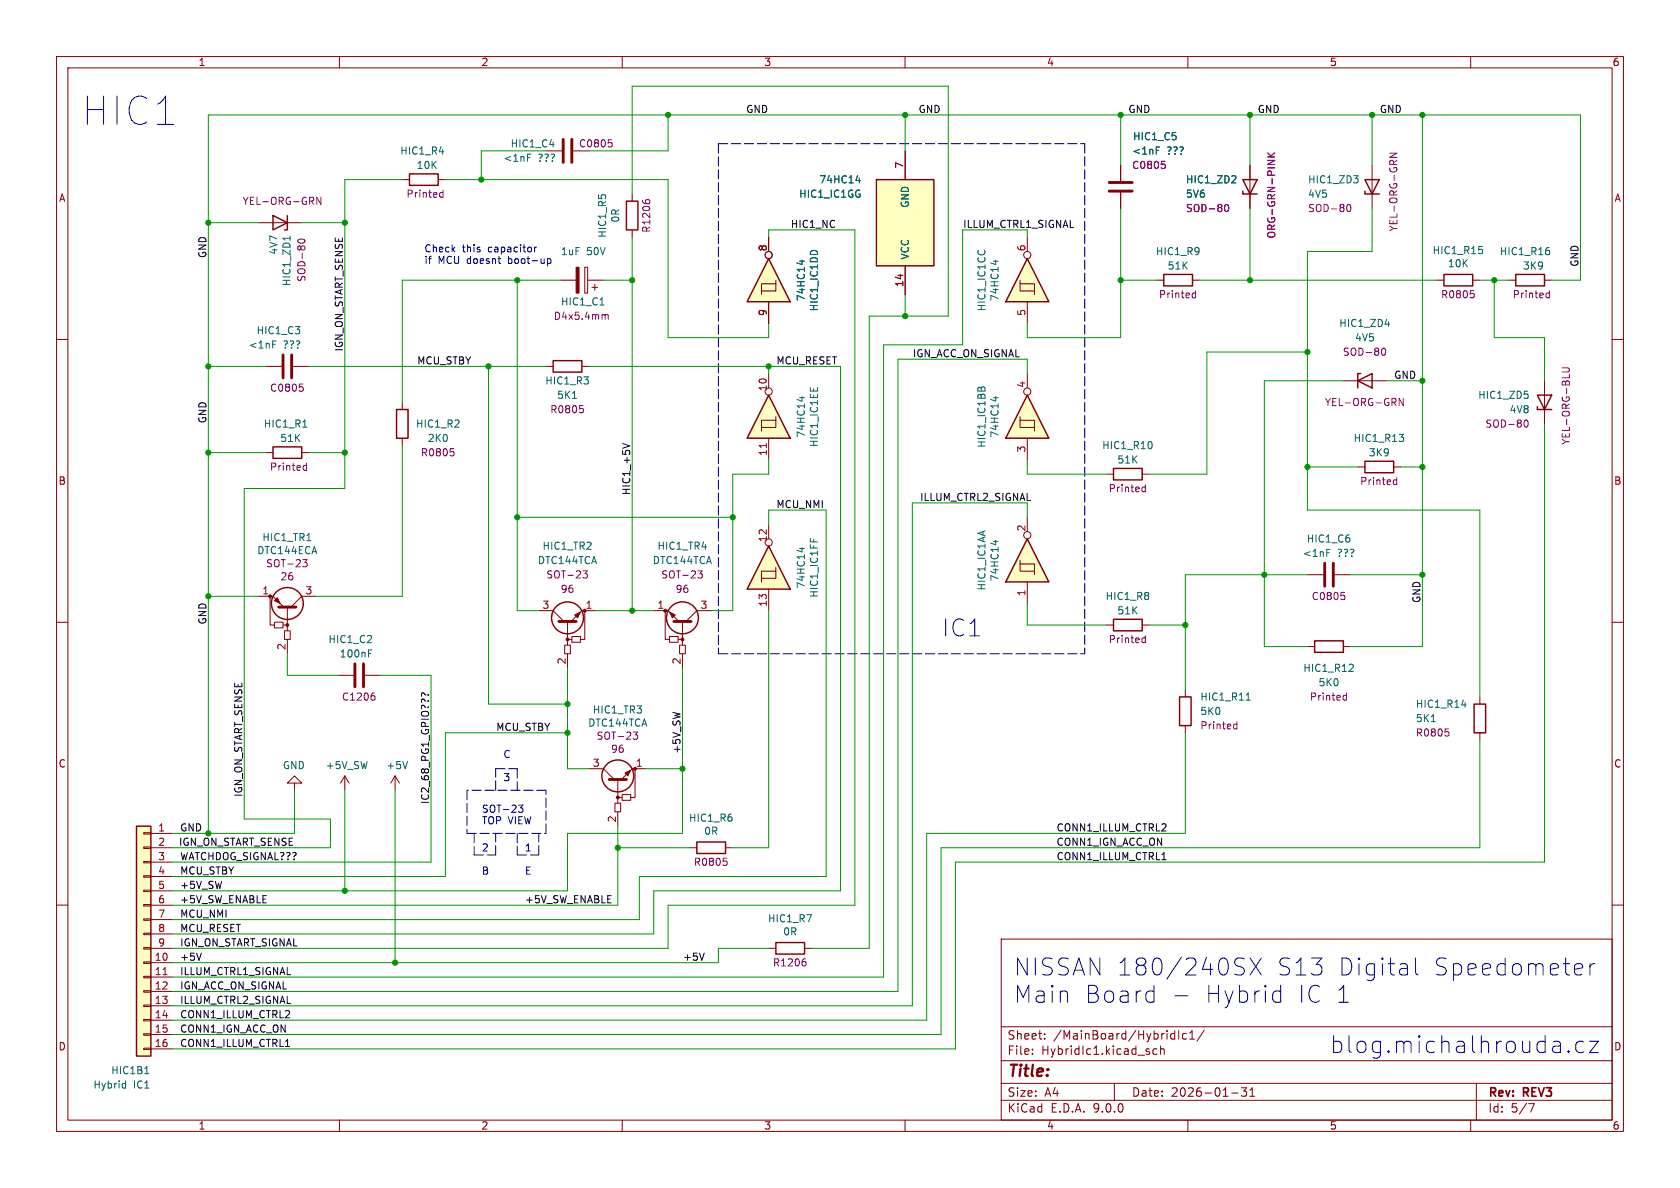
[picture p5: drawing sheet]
<svg xmlns="http://www.w3.org/2000/svg" width="297mm" height="210mm" viewBox="0 0 297 210" stroke-linecap="round" stroke-linejoin="round" font-family="sans-serif">
<g fill="none" stroke="#840000" stroke-width=".18">
<path d="M10 10h277v190h-277zM12 12h273v186h-273zM60 10v2M110 10v2M160 10v2M210 10v2M260 10v2M221 29.2v7.6M10 60h2M47 64.8h2.8M51.8 64.8h2.8M71.1 71.1v1.3"/>
<path d="M71.1 77.5v1.2M285 60h2M10 110h2M285 110h2M10 160h2M177 166h108v32h-108zM285 160h2M60 198v2M110 198v2M160 198v2M177 194.5h108M177 191.5h108"/>
<path d="M177 187.5h108M177 181.5h108M182.5 186.3v.1M182.5 185.5v.1M184.7 183.6v.1M184.7 182.8v.1M197 191.5v3M204.5 185.5l-.4-.1-.3 .3v.4l.2 .2h.5M205.2 185.5l.2-.1 .3 .1 .1 .9M205.2 184.9v1.5M207.5 182.7l.2 .1M207.7 182.2v1.5"/>
<path d="M207.7 183.6l-.2 .1M208.4 182.2v1.5M209.7 182.8l-.4-.1-.3 .3v.4l.2 .2h.5M210 198v2M210.3 183.7h.9M210.3 182.6l.4-.4v1.5M212.9 182.1l-1.3 2M217.7 193.2h1.2M219.5 192.3h.9l-.5 .6 .4 .1v.7l-.2 .1h-.4l-.2-.1M221 193.8h.8M221 192.7l.4-.4v1.5M260 198v2"/>
<path d="M261 191.5v6.5M270.2 195.1h1l-.6 1.5"/>
</g>
<path d="M50 62.7v4.1M51.6 62.7v4.1" fill="none" stroke="#840000" stroke-width=".51"/>
<path d="M217.7 32.3h.8M218.4 31.2v.4M48.2 60.9h.4M48.2 60.3h.6" fill="none" stroke="#006464" stroke-width=".18"/>
<path d="M216.5 36.6l.1-.3 .2-.2a.68 .68 0 0 1 .4 .7 .68 .68 0 0 1-.4 .6l-.2-.1-.1-.4M224.1 28.4h1.3l-1.3 .7M224.1 27.7h1.3M224.1 27l.7 .7M225.4 27l-.8 .6M52.9 67.9h.7M53.4 68.4l.2 .2v.3l-.2 .3M79.6 79.3h.6M80 79.8l.3 .2v.3l-.3 .3" fill="none" stroke="#840084" stroke-width=".18"/>
<path d="M219.7 33.8v.5h2.5M219.7 31.8h2.5l-1.2 2.5zM70.1 72.4h2v5.1h-2z" fill="none" stroke="#840000" stroke-width=".25"/>
<path d="M135.9 96.5l3.8 7.6h-7.6z" fill="#ffffc2"/>
<path d="M110.7 35.6h2.1v5h-2.1zM135.9 96.5l3.8 7.6h-7.6zM196.8 82.8h5.1v2h-5.1zM137.2 166.6h5v2.1h-5z" fill="none" stroke="#840000" stroke-width=".25"/>
<g fill="none" stroke="#840000" stroke-width=".18">
<path d="M111.8 34.3v1.3M198.1 29.2v2.8M198.1 34v2.8M111.8 40.6v1.3M135.9 92.7v2.6M195.6 83.8h1.2M201.9 83.8h1.3M135.9 104.1v3.9M137.2 100.3v.7h-2.6v1.9M137.2 101v1.2h-2.6M52.1 138.4h1.2l-1.2-1.2-1.3 1.2h1.3v1.3M61 137.2l-.8 1.2"/>
<path d="M61 137.2l.7 1.2M61 137.2v2.5M69.8 137.2l-.7 1.2M69.8 137.2l.8 1.2M69.8 137.2v2.5M135.9 167.6h1.3M142.2 167.6h1.3"/>
<circle cx="135.9" cy="95.9" r=".63"/>
</g>
<path d="M204.4 26.6h.4M204.4 26h.6M203.5 78.1l.2 .4-.2 .8M141.4 97h.8M141.8 96.8v.8M143.3 95.2v.6M72 134.6l-.4 1.3" fill="none" stroke="#006464" stroke-width=".18"/>
<path d="M113.6 35.4v.3M114.1 35.5l.2-.2h.3l.3 .2M205.3 28.5h.7M205.8 29l.2 .2v.3l-.2 .3M202 86.9h.5M202 86.2h.5M202.5 85.7v1.2M142.1 169.5h.3M142.3 170l.2 .2v.3l-.2 .3" fill="none" stroke="#840084" stroke-width=".18"/>
<path d="M196.1 32.3h4.1M196.1 33.8h4.1" fill="none" stroke="#840000" stroke-width=".51"/>
<path d="M181.6 45.7l3.8 7.6h-7.6z" fill="#ffffc2"/>
<path d="M181.6 45.7l3.8 7.6h-7.6z" fill="none" stroke="#840000" stroke-width=".25"/>
<g fill="none" stroke="#840000" stroke-width=".18">
<path d="M180.3 49.5v.7h2.6v1.9M180.3 50.2v1.2h2.6M181.6 41.9v2.6M181.6 53.3v3.9"/>
<circle cx="181.6" cy="45.1" r=".63"/>
</g>
<path d="M173 44.3h-.1M174 44.3h.1M175.6 46.2h.8M176 46v.8" fill="none" stroke="#006464" stroke-width=".18"/>
<path d="M181.6 95.3l3.8 7.6h-7.6z" fill="#ffffc2"/>
<path d="M72.4 30.7h5.1v2.1h-5.1zM48.3 79h5v2h-5zM181.6 95.3l3.8 7.6h-7.6zM208.5 123.2h2.1v5.1h-2.1z" fill="none" stroke="#840000" stroke-width=".25"/>
<g fill="none" stroke="#840000" stroke-width=".18">
<path d="M71.1 31.8h1.3M77.5 31.8h1.2M96.5 26.7h2.8M101.3 26.7h2.8M47 80h1.3M53.3 80h1.3M180.3 99.1v.6h2.6v1.9M180.3 99.7v1.3h2.6M181.6 91.4v2.6M181.6 102.9v3.8M209.5 121.9v1.3M209.5 128.3v1.2"/>
<circle cx="181.6" cy="94.6" r=".63"/>
</g>
<path d="M93.2 27.9h.5M93.2 27.2h.6M53.5 75.5h.8M175.6 95.7h.8M176 95.5v.8M220.3 123.8h.7M220.5 122.7l.2-.2v1.3" fill="none" stroke="#006464" stroke-width=".18"/>
<path d="M77.8 34.8h.5M77.8 34.1h.5M78.3 33.6v1.3M107.6 24.7h.6M108 25.2l.2 .2v.3l-.2 .3M53.7 83.1h.5M53.7 82.3h.5M54.2 81.9v1.2M218.2 128.8h.5M218.2 128.1h.5M218.7 127.6v1.2" fill="none" stroke="#840084" stroke-width=".18"/>
<path d="M99.6 24.6v4.1M101.1 24.6v4.1" fill="none" stroke="#840000" stroke-width=".51"/>
<path d="M24.1 146.1h2.6v40.6h-2.6z" fill="#ffffc2"/>
<path d="M24.1 146.1h2.6v40.6h-2.6z" fill="none" stroke="#840000" stroke-width=".25"/>
<g fill="none" stroke="#840000" stroke-width=".18">
<path d="M25.4 147.2h1.3v.2h-1.3zM25.4 149.7h1.3v.3h-1.3zM25.4 152.3h1.3v.2h-1.3zM25.4 154.8h1.3v.3h-1.3zM25.4 157.4h1.3v.2h-1.3zM25.4 159.9h1.3v.2h-1.3zM26.7 147.3h3.8M26.7 149.9h3.8M26.7 152.4h3.8M26.7 154.9h3.8M26.7 157.5h3.8M25.4 162.4h1.3v.3h-1.3z"/>
<path d="M25.4 165h1.3v.2h-1.3zM25.4 167.5h1.3v.3h-1.3zM25.4 170.1h1.3v.2h-1.3zM25.4 172.6h1.3v.2h-1.3zM25.4 175.1h1.3v.3h-1.3zM25.4 177.7h1.3v.2h-1.3zM26.7 160h3.8M26.7 162.6h3.8M26.7 165.1h3.8M26.7 167.6h3.8M26.7 170.2h3.8M26.7 172.7h3.8"/>
<path d="M26.7 175.3h3.8M26.7 177.8h3.8M25.4 180.2h1.3v.3h-1.3zM25.4 182.8h1.3v.2h-1.3zM25.4 185.3h1.3v.2h-1.3zM26.7 180.3h3.8M26.7 182.9h3.8M26.7 185.4h3.8"/>
</g>
<path d="M28.8 172.3h.7" fill="none" stroke="#a90000" stroke-width=".18"/>
<path d="M21.8 191.5l.4 .1M22.2 191.1v1.2M22.2 192.3h-.4M25.6 189.8h.7" fill="none" stroke="#006464" stroke-width=".18"/>
<path d="M154.9 31.8h10.2v15.2h-10.2z" fill="#ffffc2"/>
<g fill="none" stroke="#840000" stroke-width=".25">
<path d="M154.9 31.8h10.2v15.2h-10.2zM123.2 148.8h5.1v2.1h-5.1z"/>
<circle cx="109.2" cy="137.2" r="2.82"/>
</g>
<path d="M160 26.7v5.1M160 47v5.1M104.1 135.9h2.6l1.9 1.9M109.2 137.9v4.1M112.3 135.9v5.1h-.8M114.3 135.9h-2.5l-1.9 1.9M108.7 142h1v1.5h-1zM109.2 141h.8M109.2 143.5v2.6M110 140.5h1.5v1h-1.5zM121.9 149.9h1.3M128.3 149.9h1.2" fill="none" stroke="#840000" stroke-width=".18"/>
<path d="M151.3 31.9h.8M151.9 31.5v.8" fill="none" stroke="#006464" stroke-width=".18"/>
<g fill="#840000" stroke="#840000" stroke-width=".18">
<path d="M110.5 136.7l1-.6-.5 1.1z"/>
<circle cx="109.2" cy="141" r=".25"/>
</g>
<path d="M107.7 137.8h3" fill="none" stroke="#840000" stroke-width=".51"/>
<path d="M111.9 129.4h.8l-.4 .5 .4 .1v.6l-.2 .1-.5-.1M127.9 151.7h.6M128.3 152.2l.2 .2v.3l-.2 .3" fill="none" stroke="#840084" stroke-width=".18"/>
<path d="M135.9 69.9l3.8 7.6h-7.6z" fill="#ffffc2"/>
<path d="M48.3 38.1l2.5 1.3-2.5 1.2zM50.8 38.1v2.5h-.5M135.9 69.9l3.8 7.6h-7.6z" fill="none" stroke="#840000" stroke-width=".25"/>
<g fill="none" stroke="#840000" stroke-width=".18">
<path d="M45.7 39.4h7.6M135.9 66v2.6M135.9 77.5v3.8M137.2 73.7v.6h-2.6v1.9M137.2 74.3v1.3h-2.6"/>
<circle cx="135.9" cy="69.2" r=".63"/>
</g>
<path d="M135.5 78.4v.7" fill="none" stroke="#a90000" stroke-width=".18"/>
<path d="M51.3 41.8v.7M141.4 70.3h.8M141.8 70.1v.8M143.3 68.5v.6M144.5 68.5v.6" fill="none" stroke="#006464" stroke-width=".18"/>
<path d="M56.7 34.9v1.2l-.7-1.2v1.2M53.1 43l-.3-.1-.2-.2a.68 .68 0 0 1 .7-.5 .68 .68 0 0 1 .6 .5l-.1 .2-.4 .1" fill="none" stroke="#840084" stroke-width=".18"/>
<path d="M135.9 45.7l3.8 7.6h-7.6z" fill="#ffffc2"/>
<g fill="none" stroke="#840000" stroke-width=".25">
<path d="M241.3 33.8v.5h2.5M241.3 31.8h2.5l-1.2 2.5zM135.9 45.7l3.8 7.6h-7.6zM255.3 48.5h5v2h-5zM268 48.5h5v2h-5zM97.8 63.8h5.1v2h-5.1zM240 67.3l2.6-1.3v2.6zM240.5 66h-.5v2.6M271.8 71.9v.5h2.5M271.8 69.9h2.5l-1.3 2.5zM241.3 81.5h5.1v2.1h-5.1zM196.8 109.5h5.1v2h-5.1z"/>
<path d="M232.4 113.3h5.1v2h-5.1zM260.6 124.5h2v5h-2z"/>
<circle cx="120.6" cy="109.2" r="2.82"/>
</g>
<g fill="none" stroke="#840000" stroke-width=".18">
<path d="M242.6 29.2v7.6M135.9 41.9v2.6M135.9 53.3v3.9M137.2 49.5v.7h-2.6v1.9M137.2 50.2v1.2h-2.6M254 49.5h1.3M260.3 49.5h1.3M266.7 49.5h1.3M273 49.5h1.3M96.5 64.8h1.3M102.9 64.8h1.2M237.5 67.3h7.6"/>
<path d="M273 67.3v7.6M240 82.6h1.3M246.4 82.6h1.2M115.6 108h2.5l1.9 1.9M117.6 108v5h.8M118.4 112.5h1.5v1h-1.5zM119.9 113h.7M120.1 114h1.1v1.6h-1.1zM120.6 110v4M120.6 115.6v2.5M125.7 108h-2.5l-1.9 1.9M195.6 110.5h1.2"/>
<path d="M201.9 110.5h1.3M231.1 114.3h1.3M237.5 114.3h1.3M261.6 123.2v1.3M261.6 129.5v1.3"/>
<circle cx="135.9" cy="45.1" r=".63"/>
</g>
<g fill="none" stroke="#006464" stroke-width=".18">
<path d="M239.3 31.1h.8l-.4 .4M240 31.7v.5M141.4 46.2h.8M141.8 46v.8M143.6 44.3h.6M244.9 57.3h.8M261.4 43.6h.6M261.9 44.1l.2 .2v.3l-.2 .3M273.6 43.8h.2M273.7 44.2l.3 .3v.3l-.3 .2M101.2 70.4h.7M247.3 76.8h.8l-.4 .5"/>
<path d="M248 77.3l.1 .2-.1 .5M270.1 69.8v.5M239 117.4l.2 .3v.3l-.7 .7h.7M253 127.6h.7M258.4 124.6h.8"/>
</g>
<g fill="none" stroke="#840084" stroke-width=".18">
<path d="M238.1 36.6l.1-.3 .2-.2a.68 .68 0 0 1 .4 .7 .68 .68 0 0 1-.4 .6l-.2-.1-.1-.4M245.7 27.1h1.3l-1.3 .7h1.3M260 51.4h.6M260.4 51.9l.2 .2v.3l-.2 .2M273.4 52.6h.5M273.4 51.9h.5M273.9 51.4v1.2M102.5 71.7h.6M102.9 72.2l.2 .2v.3l-.2 .3M244.2 62l.2-.3 .1-.2a.68 .68 0 0 1 .5 .7 .68 .68 0 0 1-.5 .6l-.1-.1-.2-.4M248.1 70.4v1.3l-.8-1.3v1.3M269.4 74.7l.2-.3 .1-.2a.68 .68 0 0 1 .5 .7 .68 .68 0 0 1-.5 .6l-.1-.1-.2-.4"/>
<path d="M276.2 65h1l.2 .3v.3l-.2 .1h-1M277.4 66.2v.6M246.4 85.6h.5M246.4 84.9h.5M246.9 84.4v1.3M123.4 100.9h.8l-.5 .5 .4 .1v.6l-.2 .1-.5-.1M202 113.5h.5M202 112.8h.5M202.5 112.3v1.3M237.6 123.7h.4M237.6 123h.4M238 122.5v1.3"/>
<path d="M255.5 128.8h.6M255.9 129.3l.3 .3v.3l-.3 .2"/>
</g>
<g fill="#840000" stroke="#840000" stroke-width=".18">
<path d="M118.4 108.2l1 .5-.5 .5z"/>
<circle cx="120.6" cy="113" r=".25"/>
<circle cx="117.6" cy="107.9" r=".25"/>
</g>
<path d="M119.1 109.9h3.1" fill="none" stroke="#840000" stroke-width=".51"/>
<path d="M181.6 69.9l3.8 7.6h-7.6z" fill="#ffffc2"/>
<g fill="none" stroke="#840000" stroke-width=".25">
<path d="M205.7 48.5h5.1v2h-5.1zM181.6 69.9l3.8 7.6h-7.6z"/>
<circle cx="50.8" cy="106.7" r="2.82"/>
<circle cx="100.3" cy="109.2" r="2.82"/>
</g>
<g fill="none" stroke="#840000" stroke-width=".18">
<path d="M160 26.7v5.1M198.1 29.2v2.8M198.1 34v2.8M221 29.2v2.6M221 34.3v2.5M99.1 49.5h2.8M103.4 47.2h.5v4.6h-.5zM103.9 49.5h2.8M104.6 50.8h1.1M105.2 50.3v1M135.9 41.9v2.6M135.9 53.3v3.9"/>
<path d="M160 47v5.1M204.5 49.5h1.2M210.8 49.5h1.3M180.3 73.7v.6h2.6v1.9M180.3 74.3v1.3h2.6M181.6 66v2.6M181.6 77.5v3.8M45.7 105.4h2.6l1.9 1.9M47.8 105.4v5.1h.7M48.5 110h1.5v1h-1.5zM50 110.5h.8M50.3 111.5h1v1.5h-1z"/>
<path d="M50.8 107.4v4.1M50.8 113v2.6M55.9 105.4h-2.6l-1.9 1.9M59.7 119.4h2.8M64.5 119.4h2.8M95.2 108h2.6l1.9 1.9M99.8 114h1v1.6h-1zM100.3 113h.8M100.3 110v4M100.3 115.6v2.5M101.1 112.5h1.5v1h-1.5zM103.4 108v5h-.8"/>
<path d="M105.4 108h-2.5l-1.9 1.9M231.1 101.6h2.8M236 101.6h2.8"/>
<circle cx="135.9" cy="45.1" r=".63"/>
<circle cx="181.6" cy="69.2" r=".63"/>
</g>
<g fill="none" stroke="#006464" stroke-width=".18">
<path d="M151.3 31.9h.8M151.9 31.5v.8M204.4 26.6h.4M204.4 26h.6M217.7 32.3h.8M218.4 31.2v.4M106.1 53.9h.7M141.4 46.2h.8M141.8 46v.8M143.6 44.3h.6M174.1 68.6l-.1-.1-.3-.1-.2 .3-.3-.2-.3 .2M175.6 70.3h.8"/>
<path d="M176 70.1v.8M54.2 95.6h.8M234.6 97.7h.4M234.6 97.1h.6M65.1 115.5h.5M65.1 114.9h.6"/>
</g>
<path d="M234.2 99.6v4M235.7 99.6v4M49.3 107.3h3M62.7 117.3v4.1M64.3 117.3v4.1M98.8 109.9h3.1" fill="none" stroke="#840000" stroke-width=".51"/>
<g fill="none" stroke="#840084" stroke-width=".18">
<path d="M205.3 28.5h.7M205.8 29l.2 .2v.3l-.2 .3M216.5 36.6l.1-.3 .2-.2a.68 .68 0 0 1 .4 .7 .68 .68 0 0 1-.4 .6l-.2-.1-.1-.4M224.1 28.4h1.3l-1.3 .7M224.1 27.7h1.3M224.1 27l.7 .7M225.4 27l-.8 .6M106.8 55.6l.2 .2M107 55.8v.7M107 55.8l.2-.2 .3 .1v.8M210.9 52.6h.5M210.9 51.9h.5"/>
<path d="M211.4 51.4v1.2M53.5 98.9h.8l-.4 .5 .3 .1v.6l-.1 .1-.5-.1M103.1 100.9h.7l-.4 .5 .4 .1v.6l-.2 .1-.5-.1M237.1 104.7h.6M237.5 105.2l.3 .2v.3l-.3 .3M65.9 122.5h.3M66.1 123l.2 .2v.3l-.2 .3"/>
</g>
<g fill="#840000" stroke="#840000" stroke-width=".18">
<path d="M48.5 106.2l.5-.5 .5 1z"/>
<path d="M101.9 47.2h.5v4.6h-.5z"/>
<path d="M101.6 108.7l1-.5-.5 1z"/>
<circle cx="50.8" cy="110.5" r=".25"/>
<circle cx="47.8" cy="105.4" r=".25"/>
<circle cx="100.3" cy="113" r=".25"/>
</g>
<path d="M110.1 78.4l1.2 .4-1.2 .4M75.3 122.8l-.6-.3-.2 .2 .1 .4M75.7 122.8h.1M205.4 152h.7M35.6 168.5l-.4 1.3M124.5 168.5l-.4 1.3M50.5 185h.7" fill="none" stroke="#0f0f0f" stroke-width=".18"/>
<g fill="none" stroke="#0000c2" stroke-width=".18" stroke-dasharray="1.7 .6">
<path d="M127 25.4h64.8M127 25.4v90.2M191.8 25.4v90.2M127 115.6h64.8M82.5 139.7v7.6M87.6 139.7v-3.8M87.6 135.9h3.8M91.4 135.9v3.8M96.5 139.7h-14M82.5 147.3h14M83.8 147.3v3.8M83.8 151.1h3.8"/>
<path d="M87.6 151.1v-3.8M91.4 147.3v3.8M91.4 151.1h3.8M95.2 151.1v-3.8M96.5 147.3v-7.6"/>
</g>
<g fill="none" stroke="#009600" stroke-width=".18">
<path d="M36.8 39.4h8.9M53.3 39.4h7.7M71.1 31.8h-10.1v54.6h-17.8v58.4h15.2v5.1h-27.9M78.7 31.8h39.4v27.9h17.8v-2.5M96.5 26.7h-11.4v5.1M111.8 34.3v-19.1h55.8v40.7h-13.9v111.7h-10.2M118.1 20.3v6.4h-14M160 20.3v6.4M198.1 36.8v22.9h-16.5v-2.5M198.1 20.3v8.9M221 20.3v8.9M221 36.8v12.7"/>
<path d="M242.6 36.8v7.7h-11.5v45.7h30.5v33M242.6 20.3v8.9M251.5 20.3v94h-12.7M91.4 49.5v58.5h3.8M99.1 49.5h-28v21.6M106.7 49.5h5.1M111.8 41.9v66.1M135.9 41.9v-1.3h15.2v119.4h-33v7.6h-87.6M160 52.1v3.8M181.6 41.9v-1.3h-11.4v20.4h-14v111.7h-125.7M198.1 49.5h6.4M212.1 49.5h41.9"/>
<path d="M261.6 49.5h5.1M264.2 49.5v10.2h8.8v7.6M274.3 49.5h5.1v-29.2h-242.6v127M36.8 64.8h10.2M54.6 64.8h41.9M71.1 78.7v26.7h-15.2M86.4 64.8v59.7h13.9M104.1 64.8h44.5v92.7h-33v7.6h-85.1M135.9 64.8v1.2M181.6 66v-2.5h-22.9v111.8h-128.2M231.1 62.2h-17.7v21.6h-10.2M237.5 67.3h-14v47h7.6"/>
<path d="M245.1 67.3h6.4M273 74.9v77.5h-104.1v33h-138.4M36.8 80h10.2M54.6 80h6.4M91.4 91.4h38.1M135.9 92.7v-2.5h10.1v64.7h-33v7.7h-82.5M135.9 81.3v2.5h-6.4v24.2h-3.8M181.6 91.4v-2.5h-20.3v88.9h-130.8M181.6 81.3v2.5h14M231.1 82.6h8.9M247.6 82.6h3.9M36.8 105.4h8.9"/>
<path d="M50.8 115.6v3.8h8.9M67.3 119.4h8.9v33h-45.7M100.3 118.1v17.8h3.8M105.4 108h10.2M120.6 118.1v29.2h-20.3v10.2h-69.8M135.9 108v41.9h-6.4M181.6 106.7v3.8h14M203.2 110.5h6.3M231.1 101.6h-21.6v20.3M238.8 101.6h12.7M52.1 139.7v7.6h-21.6M61 139.7v17.8"/>
<path d="M69.8 139.7v30.5M100.3 129.5h-21.6v25.4h-48.2M114.3 135.9h6.3M209.5 129.5v17.8h-45.7v33h-133.3M261.6 130.8v19.1h-95.2v33h-135.9M109.2 146.1v13.9h-78.7M109.2 149.9h12.7M135.9 167.6h-8.9v2.6h-96.5"/>
</g>
<g fill="none" stroke="#0000c2" stroke-width=".18">
<path d="M94.5 43.7v.8M94.9 43.7l-.4 .2M96.8 45.7v1.3M96.8 45.8l.4-.1 .2 .3-.1 .5h-.5M91.7 142.3h.7l-.4 .5 .4 .1v.6l-.2 .1-.5-.1M203.7 175.2l.3 .1M204 174.2v3M204 177l-.3 .2M207.7 176h2.3M218.8 170.8a1.1 1.1 0 0 1 1.2 .7 .77 .77 0 0 1-.6 .8h-.7M218.8 169.4h.8l.4 .1M221 169.4l2 2.9"/>
<path d="M223 169.4l-2 2.9M225.6 175.2h.5l.3 .1M226.4 174.2v3M226.4 177l-.3 .2h-.5M236.7 177.2h1.7M248.7 170.5l.1 .3v1.5M248.8 172.2l-.3 .1M248.8 171.1l-.3 .1M250.2 169.4v2.5l.2 .3 .3 .1M278.8 170.4h.6l.2 .1 .2 .6-1.4 .3M279.6 172.2l-.2 .1h-.6M281.1 170.4v1.9"/>
<path d="M281.9 170.4a.77 .77 0 0 0-.8 .5M275.4 184.1l.3 .1 .2 .3v1.6M275.9 185.9l-.3 .2M275.9 184.8l-.3 .1M277.3 185.8l.1 .1-.1 .2M277.3 185.8l-.1 .1 .1 .2M277.3 185.8v.3M280 184.2l-.3-.1h-.5l-.3 .1-.3 .4v.9l.3 .4 .3 .2h.5l.3-.2M281 184.1h1.6l-1.6 2h1.6"/>
</g>
<g fill="#009600" stroke="#009600" stroke-width=".18">
<circle cx="61" cy="157.5" r=".46"/>
<circle cx="36.8" cy="147.3" r=".46"/>
<circle cx="36.8" cy="80" r=".46"/>
<circle cx="36.8" cy="105.4" r=".46"/>
<circle cx="91.4" cy="91.4" r=".46"/>
<circle cx="100.3" cy="124.5" r=".46"/>
<circle cx="120.6" cy="135.9" r=".46"/>
<circle cx="100.3" cy="129.5" r=".46"/>
<circle cx="111.8" cy="108" r=".46"/>
<circle cx="69.8" cy="170.2" r=".46"/>
<circle cx="109.2" cy="149.9" r=".46"/>
<circle cx="36.8" cy="39.4" r=".46"/>
<circle cx="61" cy="39.4" r=".46"/>
<circle cx="61" cy="80" r=".46"/>
<circle cx="86.4" cy="64.8" r=".46"/>
<circle cx="36.8" cy="64.8" r=".46"/>
<circle cx="91.4" cy="49.5" r=".46"/>
<circle cx="85.1" cy="31.8" r=".46"/>
<circle cx="129.5" cy="91.4" r=".46"/>
<circle cx="251.5" cy="101.6" r=".46"/>
<circle cx="251.5" cy="82.6" r=".46"/>
<circle cx="251.5" cy="67.3" r=".46"/>
<circle cx="231.1" cy="62.2" r=".46"/>
<circle cx="264.2" cy="49.5" r=".46"/>
<circle cx="242.6" cy="20.3" r=".46"/>
<circle cx="251.5" cy="20.3" r=".46"/>
<circle cx="221" cy="20.3" r=".46"/>
<circle cx="111.8" cy="49.5" r=".46"/>
<circle cx="135.9" cy="64.8" r=".46"/>
<circle cx="223.5" cy="101.6" r=".46"/>
<circle cx="221" cy="49.5" r=".46"/>
<circle cx="198.1" cy="49.5" r=".46"/>
<circle cx="209.5" cy="110.5" r=".46"/>
<circle cx="231.1" cy="82.6" r=".46"/>
<circle cx="118.1" cy="20.3" r=".46"/>
<circle cx="160" cy="20.3" r=".46"/>
<circle cx="160" cy="55.9" r=".46"/>
<circle cx="198.1" cy="20.3" r=".46"/>
</g>
<text font-size="7" fill="#0000c2" x="14.9" y="22.6">HIC1</text>
<g font-size="4.2" fill="#0000c2">
<text x="166.4" y="112.8">IC1</text>
<text x="179.1" y="172.7">NISSAN 180/240SX</text>
<text x="225.3" y="172.7">S13</text>
<text x="236" y="172.7">Digital</text>
<text x="252.7" y="172.7">Speedometer</text>
<text x="179.1" y="177.6">Main</text>
<text x="191.5" y="177.6">Board</text>
<text x="212.5" y="177.6">Hybrid</text>
<text x="228.7" y="177.6">IC 1</text>
<text x="234.9" y="186.4">blog.michalhrouda.cz</text>
</g>
<text font-size="2.8" fill="#840000" x="178" y="190.9">Title:</text>
<g font-size="2.1" fill="#840000">
<text x="178" y="184">Sheet:</text>
<text x="186.2" y="184">/MainBoard/HybridIc1/</text>
<text x="178" y="186.7">File:</text>
<text x="184.1" y="186.7">HybridIc1.kicad_sch</text>
<text x="178" y="196.9">KiCad</text>
<text x="178" y="194.1">Size:</text>
<text x="184.7" y="194.1">A4</text>
<text x="185.7" y="196.9">E.D.A.</text>
<text x="193.3" y="196.9">9.0.0</text>
<text x="200" y="194.1">Date:</text>
<text x="207" y="194.1">2026-01-31</text>
<text x="263" y="194.3">Rev:</text>
<text x="263" y="196.9">Id:</text>
<text x="267.1" y="196.9">5/7</text>
<text x="269.4" y="194.3">REV3</text>
</g>
<g font-size="1.8" fill="#840000">
<text x="35" y="11.9">1</text>
<text x="85" y="11.9">2</text>
<text x="135" y="11.9">3</text>
<text x="185" y="11.9">4</text>
<text x="235" y="11.9">5</text>
<text x="285" y="11.9">6</text>
<text x="10.3" y="35.9">A</text>
<text x="285.3" y="35.9">A</text>
<text x="10.3" y="85.9">B</text>
<text x="285.3" y="85.9">B</text>
<text x="10.3" y="135.9">C</text>
<text x="285.3" y="135.9">C</text>
<text x="10.3" y="185.9">D</text>
<text x="285.3" y="185.9">D</text>
<text x="35" y="199.9">1</text>
<text x="85" y="199.9">2</text>
<text x="135" y="199.9">3</text>
<text x="185" y="199.9">4</text>
<text x="235" y="199.9">5</text>
<text x="285" y="199.9">6</text>
</g>
<g font-size="1.8" fill="#0f0f0f">
<text x="131.8" y="20.1">GND</text>
<text x="162.3" y="20.1">GND</text>
<text x="199.4" y="20.1">GND</text>
<text x="222.2" y="20.1">GND</text>
<text x="243.8" y="20.1">GND</text>
<text x="139.7" y="40.4">HIC1_NC</text>
<text x="170.2" y="40.4">ILLUM_CTRL1_SIGNAL</text>
<text x="36.6" y="45.7" transform="rotate(-90 36.6 45.7)">GND</text>
<text x="279.1" y="47.3" transform="rotate(-90 279.1 47.3)">GND</text>
<text x="60.7" y="62.2" transform="rotate(-90 60.7 62.2)">IGN_ON_START_SENSE</text>
<text x="73.7" y="64.5">MCU_STBY</text>
<text x="137.2" y="64.5">MCU_RESET</text>
<text x="161.3" y="63.2">IGN_ACC_ON_SIGNAL</text>
<text x="246.4" y="67">GND</text>
<text x="36.6" y="74.9" transform="rotate(-90 36.6 74.9)">GND</text>
<text x="111.5" y="87.6" transform="rotate(-90 111.5 87.6)">HIC1_+5V</text>
<text x="137.2" y="89.9">MCU_NMI</text>
<text x="162.6" y="88.6">ILLUM_CTRL2_SIGNAL</text>
<text x="251.2" y="106.7" transform="rotate(-90 251.2 106.7)">GND</text>
<text x="36.6" y="110.5" transform="rotate(-90 36.6 110.5)">GND</text>
<text x="87.6" y="129.3">MCU_STBY</text>
<text x="120.4" y="133.4" transform="rotate(-90 120.4 133.4)">+5V_SW</text>
<text x="42.9" y="141" transform="rotate(-90 42.9 141)">IGN_ON_START_SENSE</text>
<text x="75.9" y="142.2" transform="rotate(-90 75.9 142.2)">IC2_68_PG1_GPIO???</text>
<text x="31.5" y="149.6">IGN_ON_START_SENSE</text>
<text x="31.7" y="147.1">GND</text>
<text x="186.7" y="147.1">CONN1_ILLUM_CTRL2</text>
<text x="186.7" y="149.6">CONN1_IGN_ACC_ON</text>
<text x="31.7" y="152.1">WATCHDOG_SIGNAL???</text>
<text x="31.7" y="154.7">MCU_STBY</text>
<text x="186.7" y="152.1">CONN1_ILLUM_CTRL1</text>
<text x="31.7" y="159.8">+5V_SW_ENABLE</text>
<text x="31.7" y="157.2">+5V_SW</text>
<text x="92.7" y="159.8">+5V_SW_ENABLE</text>
<text x="31.7" y="164.8">MCU_RESET</text>
<text x="31.7" y="162.3">MCU_NMI</text>
<text x="31.7" y="167.4">IGN_ON_START_SIGNAL</text>
<text x="31.7" y="172.5">ILLUM_CTRL1_SIGNAL</text>
<text x="31.7" y="169.9">+5V</text>
<text x="120.6" y="169.9">+5V</text>
<text x="31.7" y="177.5">ILLUM_CTRL2_SIGNAL</text>
<text x="31.7" y="175">IGN_ACC_ON_SIGNAL</text>
<text x="31.7" y="185.2">CONN1_ILLUM_CTRL1</text>
<text x="31.7" y="182.6">CONN1_IGN_ACC_ON</text>
<text x="31.7" y="180.1">CONN1_ILLUM_CTRL2</text>
</g>
<g font-size="1.8" fill="#006464">
<text x="70.7" y="27.5">HIC1_R4</text>
<text x="88.9" y="28.8">&lt;1nF</text>
<text x="90.2" y="26.3">HIC1_C4</text>
<text x="95.1" y="28.8">???</text>
<text x="200.1" y="27.5">&lt;1nF</text>
<text x="200.2" y="25">HIC1_C5</text>
<text x="206.3" y="27.5">???</text>
<text x="73.6" y="30.1">10K</text>
<text x="141.2" y="35.2">HIC1_IC1GG</text>
<text x="144.7" y="32.6">74HC14</text>
<text x="209.6" y="32.6">HIC1_ZD2</text>
<text x="209.6" y="35.2">5V6</text>
<text x="231.1" y="32.6">HIC1_ZD3</text>
<text x="231.1" y="35.2">4V5</text>
<text x="109.7" y="39.4" transform="rotate(-90 109.7 39.4)">0R</text>
<text x="160.9" y="36.8" transform="rotate(-90 160.9 36.8)">GND</text>
<text x="49.3" y="45.1" transform="rotate(-90 49.3 45.1)">4V7</text>
<text x="99.1" y="45.3">1uF</text>
<text x="103.7" y="45.3">50V</text>
<text x="107.4" y="42.1" transform="rotate(-90 107.4 42.1)">HIC1_R5</text>
<text x="160.9" y="46" transform="rotate(-90 160.9 46)">VCC</text>
<text x="204.2" y="45.3">HIC1_R9</text>
<text x="206.3" y="47.9">51K</text>
<text x="253.2" y="45.1">HIC1_R15</text>
<text x="255.9" y="47.4">10K</text>
<text x="265" y="45.3">HIC1_R16</text>
<text x="269.1" y="47.9">3K9</text>
<text x="51.6" y="50.7" transform="rotate(-90 51.6 50.7)">HIC1_ZD1</text>
<text x="142.5" y="53.4" transform="rotate(-90 142.5 53.4)">74HC14</text>
<text x="176.7" y="53.4" transform="rotate(-90 176.7 53.4)">74HC14</text>
<text x="45.3" y="59.3">HIC1_C3</text>
<text x="99.1" y="54.2">HIC1_C1</text>
<text x="144.8" y="55.1" transform="rotate(-90 144.8 55.1)">HIC1_IC1DD</text>
<text x="174.4" y="55.1" transform="rotate(-90 174.4 55.1)">HIC1_IC1CC</text>
<text x="236.7" y="58">HIC1_ZD4</text>
<text x="43.9" y="61.8">&lt;1nF</text>
<text x="50.1" y="61.8">???</text>
<text x="239.4" y="60.6">4V5</text>
<text x="96.3" y="68.2">HIC1_R3</text>
<text x="98.4" y="70.7">5K1</text>
<text x="261.2" y="70.7">HIC1_ZD5</text>
<text x="46.5" y="75.8">HIC1_R1</text>
<text x="73.4" y="75.8">HIC1_R2</text>
<text x="142.5" y="77.5" transform="rotate(-90 142.5 77.5)">74HC14</text>
<text x="176.7" y="77.5" transform="rotate(-90 176.7 77.5)">74HC14</text>
<text x="266.8" y="73.3">4V8</text>
<text x="49.4" y="78.3">51K</text>
<text x="75.5" y="78.3">2K0</text>
<text x="144.8" y="79.1" transform="rotate(-90 144.8 79.1)">HIC1_IC1EE</text>
<text x="174.4" y="79.3" transform="rotate(-90 174.4 79.3)">HIC1_IC1BB</text>
<text x="194.8" y="79.6">HIC1_R10</text>
<text x="197.4" y="82.1">51K</text>
<text x="239.2" y="78.3">HIC1_R13</text>
<text x="241.9" y="80.9">3K9</text>
<text x="46.3" y="95.9">HIC1_TR1</text>
<text x="45.4" y="98.2">DTC144ECA</text>
<text x="95" y="99.9">DTC144TCA</text>
<text x="95.8" y="97.4">HIC1_TR2</text>
<text x="115.3" y="99.9">DTC144TCA</text>
<text x="116.1" y="97.4">HIC1_TR4</text>
<text x="230.2" y="98.7">&lt;1nF</text>
<text x="230.9" y="96.1">HIC1_C6</text>
<text x="236.4" y="98.7">???</text>
<text x="142.5" y="104.2" transform="rotate(-90 142.5 104.2)">74HC14</text>
<text x="144.8" y="105.8" transform="rotate(-90 144.8 105.8)">HIC1_IC1FF</text>
<text x="174.4" y="104.5" transform="rotate(-90 174.4 104.5)">HIC1_IC1AA</text>
<text x="176.7" y="102.9" transform="rotate(-90 176.7 102.9)">74HC14</text>
<text x="195.4" y="106.3">HIC1_R8</text>
<text x="58" y="113.9">HIC1_C2</text>
<text x="197.4" y="108.8">51K</text>
<text x="60" y="116.4">100nF</text>
<text x="230.3" y="119">HIC1_R12</text>
<text x="212.1" y="124.1">HIC1_R11</text>
<text x="233" y="121.5">5K0</text>
<text x="250.2" y="125.3">HIC1_R14</text>
<text x="103.9" y="128.7">DTC144TCA</text>
<text x="104.7" y="126.3">HIC1_TR3</text>
<text x="212.1" y="126.6">5K0</text>
<text x="250.2" y="127.9">5K1</text>
<text x="49.9" y="136.2">GND</text>
<text x="57.5" y="136.2">+5V_SW</text>
<text x="68.2" y="136.2">+5V</text>
<text x="121.7" y="145.5">HIC1_R6</text>
<text x="124.4" y="147.8">0R</text>
<text x="135.7" y="163.2">HIC1_R7</text>
<text x="138.4" y="165.6">0R</text>
<text x="19.6" y="190.1">HIC1B1</text>
<text x="16.4" y="192.6">Hybrid</text>
<text x="23.6" y="192.6">IC1</text>
</g>
<g font-size="1.8" fill="#840084">
<text x="102.3" y="26.3">C0805</text>
<text x="71.8" y="35.2">Printed</text>
<text x="200" y="30.1">C0805</text>
<text x="42.8" y="36.4">YEL-ORG-GRN</text>
<text x="115.2" y="41.3" transform="rotate(-90 115.2 41.3)">R1206</text>
<text x="209.6" y="37.7">SOD-80</text>
<text x="231.1" y="37.7">SOD-80</text>
<text x="247.2" y="41" transform="rotate(-90 247.2 41)">YEL-ORG-GRN</text>
<text x="225.7" y="42.2" transform="rotate(-90 225.7 42.2)">ORG-GRN-PINK</text>
<text x="54.2" y="49.9" transform="rotate(-90 54.2 49.9)">SOD-80</text>
<text x="204.8" y="52.9">Printed</text>
<text x="254.7" y="52.9">R0805</text>
<text x="267.3" y="52.9">Printed</text>
<text x="97.8" y="56.7">D4x5.4mm</text>
<text x="237.3" y="63.1">SOD-80</text>
<text x="47.6" y="69.4">C0805</text>
<text x="234.1" y="72">YEL-ORG-GRN</text>
<text x="97.2" y="73.3">R0805</text>
<text x="262.5" y="75.8">SOD-80</text>
<text x="47.6" y="83.4">Printed</text>
<text x="74.3" y="80.9">R0805</text>
<text x="277.7" y="78.7" transform="rotate(-90 277.7 78.7)">YEL-ORG-BLU</text>
<text x="195.9" y="87.2">Printed</text>
<text x="240.4" y="86">Printed</text>
<text x="46.9" y="100.5">SOT-23</text>
<text x="49.5" y="102.8">26</text>
<text x="96.5" y="102.5">SOT-23</text>
<text x="99" y="105">96</text>
<text x="116.8" y="102.5">SOT-23</text>
<text x="119.3" y="105">96</text>
<text x="231.8" y="106.3">C0805</text>
<text x="195.9" y="113.9">Printed</text>
<text x="60.3" y="124.1">C1206</text>
<text x="231.5" y="124.1">Printed</text>
<text x="105.4" y="131">SOT-23</text>
<text x="212.1" y="129.1">Printed</text>
<text x="250.2" y="130.4">R0805</text>
<text x="107.9" y="133.3">96</text>
<text x="122.6" y="153.3">R0805</text>
<text x="136.5" y="171">R1206</text>
</g>
<g font-size="1.8" fill="#a90000">
<text x="159.8" y="29.9" transform="rotate(-90 159.8 29.9)">7</text>
<text x="135.6" y="44.5" transform="rotate(-90 135.6 44.5)">8</text>
<text x="181.4" y="44.5" transform="rotate(-90 181.4 44.5)">6</text>
<text x="159.8" y="50.8" transform="rotate(-90 159.8 50.8)">14</text>
<text x="135.6" y="56" transform="rotate(-90 135.6 56)">9</text>
<text x="181.4" y="56" transform="rotate(-90 181.4 56)">5</text>
<text x="135.6" y="69.3" transform="rotate(-90 135.6 69.3)">10</text>
<text x="181.4" y="68.7" transform="rotate(-90 181.4 68.7)">4</text>
<text x="135.6" y="80.7" transform="rotate(-90 135.6 80.7)">11</text>
<text x="181.4" y="80.1" transform="rotate(-90 181.4 80.1)">3</text>
<text x="135.6" y="95.9" transform="rotate(-90 135.6 95.9)">12</text>
<text x="181.4" y="94.1" transform="rotate(-90 181.4 94.1)">2</text>
<text x="46.3" y="105.2">1</text>
<text x="53.9" y="105.2">3</text>
<text x="95.8" y="107.7">3</text>
<text x="103.4" y="107.7">1</text>
<text x="116.1" y="107.7">1</text>
<text x="123.8" y="107.7">3</text>
<text x="135.6" y="107.4" transform="rotate(-90 135.6 107.4)">13</text>
<text x="181.4" y="105.5" transform="rotate(-90 181.4 105.5)">1</text>
<text x="50.5" y="115" transform="rotate(-90 50.5 115)">2</text>
<text x="100.1" y="117.5" transform="rotate(-90 100.1 117.5)">2</text>
<text x="120.4" y="117.5" transform="rotate(-90 120.4 117.5)">2</text>
<text x="104.7" y="135.6">3</text>
<text x="112.3" y="135.6">1</text>
<text x="27.9" y="147.1">1</text>
<text x="27.9" y="149.6">2</text>
<text x="109" y="145.5" transform="rotate(-90 109 145.5)">2</text>
<text x="27.9" y="152.1">3</text>
<text x="27.9" y="154.7">4</text>
<text x="27.9" y="157.2">5</text>
<text x="27.9" y="159.8">6</text>
<text x="27.9" y="162.3">7</text>
<text x="27.9" y="164.8">8</text>
<text x="27.9" y="167.4">9</text>
<text x="27.3" y="169.9">10</text>
<text x="27.3" y="172.5">11</text>
<text x="27.3" y="175">12</text>
<text x="27.3" y="177.5">13</text>
<text x="27.3" y="180.1">14</text>
<text x="27.3" y="182.6">15</text>
<text x="27.3" y="185.2">16</text>
</g>
<g font-size="1.8" fill="#0000c2">
<text x="74.9" y="44.7">Check</text>
<text x="74.9" y="46.7">if</text>
<text x="77.4" y="46.7">MCU doesnt</text>
<text x="81.7" y="44.7">this</text>
<text x="86.4" y="44.7">capacitor</text>
<text x="90.1" y="46.7">boot-up</text>
<text x="88.9" y="134.1">C</text>
<text x="85.1" y="143.8">SOT-23</text>
<text x="88.9" y="138.2">3</text>
<text x="85.1" y="145.8">TOP VIEW</text>
<text x="85.1" y="150.6">2</text>
<text x="85.1" y="154.7">B</text>
<text x="92.7" y="150.6">1</text>
<text x="92.7" y="154.7">E</text>
</g>
</svg>
